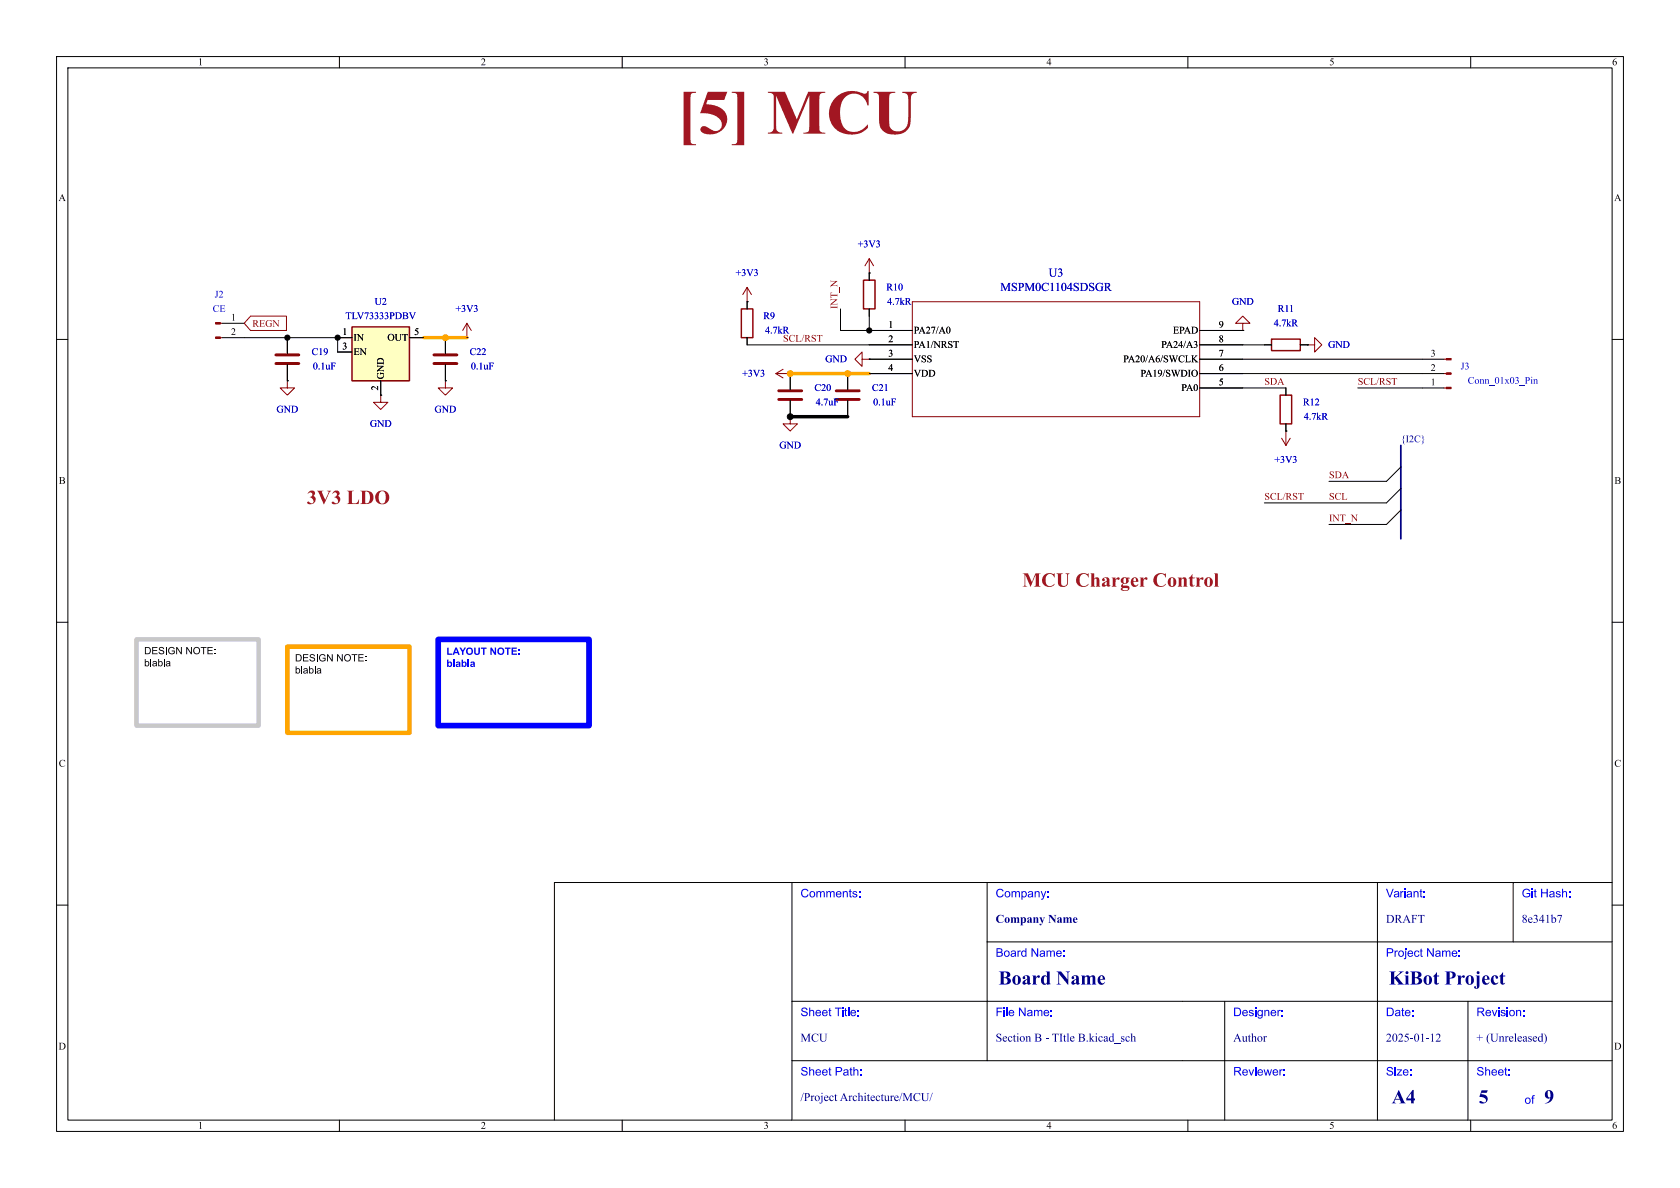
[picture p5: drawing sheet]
<svg xmlns="http://www.w3.org/2000/svg" width="297mm" height="210mm" viewBox="0 0 297 210" stroke-linecap="round" stroke-linejoin="round" font-family="sans-serif">
<g fill="none" stroke="#000" stroke-width=".18">
<path d="M10 10h277v190h-277zM12 12h273v186h-273zM60 10v2M110 10v2M160 10v2M210 10v2M260 10v2M10 60h2M285 60h2M10 110h2M285 110h2M140 156v42"/>
<path d="M174.5 156v31.5M243.5 156v42M267.5 156v10.5M285 156h-187v42M10 160h2M140 177h145M174.5 166.5h110.5M216.5 177v21M259.5 177v21M285 160h2M60 198v2M110 198v2"/>
<path d="M140 187.5h145M160 198v2M210 198v2M260 198v2"/>
</g>
<path d="M62.2 57.8h10.2v9.5h-10.2z" fill="#ffffc2"/>
<path d="M62.2 57.8h10.2v9.5h-10.2zM131.1 54.6h2v5.1h-2zM152.7 49.5h2v5.1h-2zM224.8 59.9h5.1v2.1h-5.1zM226.3 69.9h2v5h-2z" fill="none" stroke="#840000" stroke-width=".25"/>
<g fill="none" stroke="#000" stroke-width=".18">
<path d="M39.4 59.7h22.8M39.4 57.2h3.8M50.8 59.7v2.8M59.7 59.7v2.5h2.5M72.4 59.7h2.5M78.7 59.7v2.8M82.5 59.7h.1M132.1 53.3h.1M132.1 59.7v1.3h29.2M132.1 53.3v1.3M148.6 54.6v3.8h12.7M153.7 48.3h.1"/>
<path d="M153.7 48.3v1.2M153.7 54.6v3.8M212.1 58.4h7.6M219.7 58.4h.1M50.8 67.3h.1M50.8 64.5v2.8M67.3 69.9h.1M67.3 67.3v2.6M78.7 67.3h.1M78.7 64.5v2.8M139.7 73.7h.1M139.7 66h.1"/>
<path d="M139.7 66v2.8M139.7 70.9v2.8M149.9 66v2.8M149.9 70.9v2.8M153.7 63.5h.1M153.7 63.5h7.6M153.7 66h7.6M212.1 68.6h15.2v1.3M212.1 61h12.7M212.1 63.5h43.2M212.1 66h43.2M227.3 76.2h.1"/>
<path d="M227.3 74.9v1.3M229.9 61h1.2M231.1 61h.1M240 68.6h15.3M247.6 90.2l-2.5 2.5h-10.2M247.6 82.6l-2.5 2.5h-10.2M247.6 86.4l-2.5 2.5h-21.6"/>
</g>
<g fill="none" stroke="#840000" stroke-width=".18">
<path d="M39 57.2h.4M39 59.7h.4M44.3 55.9h6.3v2.5h-6.3l-1.1-1.2zM82.5 57.2l-.7 1.2M82.5 57.2l.8 1.2M82.5 57.2v2.5M132.1 50.8l-.8 1.3M132.1 50.8l.7 1.3M132.1 50.8v2.5M153.7 45.7l-.8 1.3M153.7 45.7l.7 1.3M153.7 45.7v2.6"/>
<path d="M161.3 53.3h50.8v20.4h-50.8zM219.7 57.2h1.3l-1.3-1.3-1.3 1.3h1.3v1.2M50.8 67.3v1.3h1.3l-1.3 1.3-1.3-1.3h1.3M67.3 69.9v1.2h1.3l-1.3 1.3-1.3-1.3h1.3M78.7 67.3v1.3h1.3l-1.3 1.3-1.2-1.3h1.2M137.2 66h2.5M137.2 66l1.2 .8M138.4 65.3l-1.2 .7M139.7 73.7v1.2h1.3l-1.3 1.3-1.3-1.3h1.3M152.4 63.5v-1.3l-1.3 1.3 1.3 1.3v-1.3h1.3M226.6 77.5l.7 1.2M227.3 76.2v2.5"/>
<path d="M228.1 77.5l-.8 1.2M231.1 61h1.3v-1.3l1.3 1.3-1.3 1.2v-1.2M255.3 68.6h.4M255.3 66h.4M255.3 63.5h.4"/>
</g>
<path d="M48.8 64.3h4M48.8 62.7h4M76.7 64.3h4.1M76.7 62.7h4.1M137.7 70.6h4M137.7 69.1h4M147.8 70.6h4.1M147.8 69.1h4.1" fill="none" stroke="#840000" stroke-width=".51"/>
<g fill="#840000" stroke="#840000" stroke-width=".18">
<path d="M255.7 68.5h.8v.2h-.8z"/>
<path d="M255.7 65.9h.8v.3h-.8z"/>
<path d="M255.7 63.4h.8v.2h-.8z"/>
<path d="M38.1 57h.9v.3h-.9z"/>
<path d="M38.1 59.6h.9v.2h-.9z"/>
</g>
<path d="M247.6 78.7v16.6" fill="none" stroke="#000084" stroke-width=".3"/>
<path d="M74.9 59.7h7.6M139.7 66h14" fill="none" stroke="#dc8e00" stroke-width=".61"/>
<path d="M139.7 73.7h10.2" fill="none" stroke="#000" stroke-width=".61"/>
<path d="M50.8 114.3h21.6v15.2h-21.6z" fill="none" stroke="#ffa500" stroke-width=".8"/>
<g fill="#000">
<path d="M52.3 117.8h.1v.4a.42 .42 0 0 1 .7 .4 .42 .42 0 0 1-.7 .3v.2h-.1v-.5h.1a.29 .29 0 0 0 .4 .3 .29 .29 0 0 0 .1-.5l-.3-.2-.2 .4h-.1zM52.3 115.6h.4a.64 .64 0 0 1 .6 .7 .64 .64 0 0 1-.6 .6h-.4v-.1h.4a.49 .49 0 0 0 .5-.5 .49 .49 0 0 0-.5-.5h-.2v1h-.2zM53.3 117.8h.1v1.3h-.1zM53.6 115.6h.9v.2h-.8v.4h.7v.1h-.7v.5h.8v.1h-.9zM53.7 118.2l.2-.1a.38 .38 0 0 1 .5 .1 .38 .38 0 0 1 0 .5v.4l-.1-.2-.5 .2-.2-.2v-.1l.5 .1 .1-.3-.6 .2a.48 .48 0 0 1 .6-.3l-.1-.3-.5 .2zM54.8 115.7h.6l.3 .2-.2 .1a.27 .27 0 0 0-.3-.3 .27 .27 0 0 0-.2 .4l.2 .1a.43 .43 0 0 1 .5 .5 .43 .43 0 0 1-.7 .2l-.3-.3 .2-.1a.33 .33 0 0 0 .3 .3 .33 .33 0 0 0 .3-.3l-.7-.3zM54.6 117.8h.2v.4a.42 .42 0 0 1 .6 .4 .42 .42 0 0 1-.6 .3v.2h-.2v-.5h.2a.29 .29 0 0 0 .4 .3 .29 .29 0 0 0 .1-.5l-.3-.2-.2 .4h-.2zM55.6 117.8h.2v1.3h-.2zM56 115.6h.1v1.3h-.1zM56.1 118.2l.1-.1a.4 .4 0 0 1 .5 .1 .4 .4 0 0 1 .1 .5v.4l-.2-.2-.4 .2-.2-.2v-.1l.5 .1 .1-.3-.6 .2a.48 .48 0 0 1 .6-.3l-.1-.3-.5 .2zM56.6 115.8l.6-.2 .3 .3 .1 .1h-.2a.49 .49 0 0 0-.7 0 .49 .49 0 0 0-.1 .7 .49 .49 0 0 0 .7 0l.1-.3h-.4v-.1h.6v.4a.69 .69 0 0 1-1 .1 .69 .69 0 0 1 0-1zM57.8 115.6h.2l.7 1v-1h.1v1.3h-.2l-.6-1v1h-.2z"/>
<path d="M59.6 115.6h.2l.6 1v-1h.2v1.3h-.2l-.6-1v1h-.2zM61 115.8a.63 .63 0 0 1 1 .1 .63 .63 0 0 1-.3 .9 .63 .63 0 0 1-.9-.5h.2a.47 .47 0 0 0 .7 .4 .47 .47 0 0 0 .1-.8l-.5-.1-.2 .2-.1 .3h-.2zM62.2 115.6h1v.2h-.4v1.1h-.2v-1.1h-.4zM63.3 115.6h1v.2h-.8v.4h.7v.1h-.7v.5h.8v.1h-1zM64.6 116h.1v.2h-.1zM64.6 116.7h.1v.2h-.1z"/>
</g>
<path d="M77.5 113h26.6v15.3h-26.6z" fill="none" stroke="#00f" stroke-width="1"/>
<g fill="#00f">
<path d="M79.1 114.5h.2v1h.7v.3h-.9z"/>
<path d="M80.5 114.5h.3l.5 1.3h-.3l-.1-.3h-.5l-.1 .3h-.3l.2-.5h.6l-.2-.5-.1 .5h-.3z"/>
<path d="M81.2 114.5h.3l.3 .5 .3-.5h.3l-.5 .7v.6h-.2v-.6z"/>
<path d="M82.6 114.6a.64 .64 0 0 1 1 .1 .64 .64 0 0 1-.4 1 .64 .64 0 0 1-.8-.6h.3a.39 .39 0 0 0 .5 .4 .39 .39 0 0 0 .1-.6l-.3-.2a.37 .37 0 0 0-.3 .4h-.3z"/>
<path d="M83.8 114.5h.3v.7a.27 .27 0 0 0 .2 .4 .27 .27 0 0 0 .3-.4v-.7h.2v.9a.51 .51 0 0 1-.5 .4 .51 .51 0 0 1-.5-.4z"/>
<path d="M85 114.5h1v.2h-.3v1.1h-.3v-1.1h-.4z"/>
<path d="M86.7 114.5h.2l.6 .8v-.8h.2v1.3h-.3l-.5-.9v.9h-.2z"/>
<path d="M88.1 114.6a.64 .64 0 0 1 1 .1 .64 .64 0 0 1-.3 1 .64 .64 0 0 1-.9-.6h.3a.39 .39 0 0 0 .5 .4 .39 .39 0 0 0 .2-.6l-.4-.2a.37 .37 0 0 0-.3 .4h-.3z"/>
<path d="M89.3 114.5h1v.2h-.4v1.1h-.3v-1.1h-.3z"/>
<path d="M90.4 114.5h1v.2h-.7v.3h.6v.2h-.6v.3h.7v.3h-1z"/>
<path d="M91.7 114.8h.2v.3h-.2z"/>
<path d="M91.7 115.5h.2v.3h-.2z"/>
<path d="M79 116.6h.3v.5a.42 .42 0 0 1 .5 0 .42 .42 0 0 1 0 .6 .42 .42 0 0 1-.5 .1v.1h-.3v-.5h.3v.2a.23 .23 0 0 0 .3 0 .23 .23 0 0 0 0-.3 .23 .23 0 0 0-.3-.1v.2h-.3z"/>
<path d="M80.1 116.6h.3v1.3h-.3z"/>
<path d="M80.7 117.1l.3-.2 .3 .1 .1 .9-.8-.1v-.2l.4 .1 .1-.2-.5 .1 .1-.2 .4-.1-.1-.2-.4 .1z"/>
<path d="M81.6 116.6h.3v.5a.42 .42 0 0 1 .5 0 .42 .42 0 0 1 0 .6 .42 .42 0 0 1-.6 .1v.1h-.2v-.5h.2l.1 .2a.23 .23 0 0 0 .3 0 .23 .23 0 0 0 0-.3 .23 .23 0 0 0-.3-.1l-.1 .2h-.2z"/>
<path d="M82.7 116.6h.2v1.3h-.2z"/>
<path d="M83.2 117.1l.4-.2 .3 .1 .1 .9-.8-.1-.1-.2 .5 .1 .1-.2-.6 .1 .2-.2 .4-.1-.1-.2-.4 .1z"/>
</g>
<path d="M24.1 113h21.6v15.3h-21.6z" fill="none" stroke="#c8c8c8" stroke-width=".8"/>
<g fill="#000">
<path d="M25.6 116.5h.2v.5a.42 .42 0 0 1 .6 .3 .42 .42 0 0 1-.7 .4v.1h-.1v-.5h.1a.29 .29 0 0 0 .4 .4 .29 .29 0 0 0 .1-.5l-.3-.2-.2 .3h-.1zM25.6 114.4h.5a.64 .64 0 0 1 .6 .6 .64 .64 0 0 1-.6 .7h-.5v-.2h.5a.49 .49 0 0 0 .4-.5 .49 .49 0 0 0-.4-.5h-.3v1h-.2zM26.6 116.5h.1v1.3h-.1zM26.9 114.4h.9v.1h-.7v.4h.7v.2h-.7v.4h.8v.2h-1zM27.1 116.9h.2a.38 .38 0 0 1 .4 .1 .38 .38 0 0 1 0 .4l.1 .4-.2-.1-.4 .1-.3-.2v-.1l.5 .1 .2-.3-.7 .2a.48 .48 0 0 1 .7-.3l-.2-.2-.4 .1zM28.2 114.5l.6-.1 .2 .3h-.2a.27 .27 0 0 0-.3-.3 .27 .27 0 0 0-.2 .4l.2 .1a.43 .43 0 0 1 .5 .6 .43 .43 0 0 1-.7 .1l-.3-.3 .2-.1a.33 .33 0 0 0 .3 .3 .33 .33 0 0 0 .3-.3l-.6-.3zM28 116.5h.1v.5a.42 .42 0 0 1 .7 .3 .42 .42 0 0 1-.7 .4v.1h-.1v-.5h.1a.29 .29 0 0 0 .4 .4 .29 .29 0 0 0 .1-.5l-.3-.2-.2 .3h-.1zM29 116.5h.1v1.3h-.1zM29.3 114.4h.2v1.3h-.2zM29.4 116.9h.1a.4 .4 0 0 1 .5 0 .4 .4 0 0 1 .1 .5v.4l-.1-.1-.5 .1-.2-.2v-.1l.5 .1 .1-.3-.6 .2a.48 .48 0 0 1 .6-.3l-.1-.2-.5 .1zM29.9 114.5l.6-.1 .3 .2 .1 .1-.2 .1a.49 .49 0 0 0-.7-.1 .49 .49 0 0 0 0 .7 .49 .49 0 0 0 .7 0v-.2h-.3v-.2h.5v.5a.69 .69 0 0 1-1 0 .69 .69 0 0 1 0-1zM31.1 114.4h.2l.7 1v-1h.1v1.3h-.1l-.7-1v1h-.2z"/>
<path d="M32.9 114.4h.2l.7 1v-1h.1v1.3h-.1l-.7-1v1h-.2zM34.3 114.5a.63 .63 0 0 1 1 .1 .63 .63 0 0 1-.3 1 .63 .63 0 0 1-.8-.6h.1a.47 .47 0 0 0 .7 .5 .47 .47 0 0 0 .1-.8l-.5-.2-.2 .2-.1 .3h-.1zM35.5 114.4h1v.1h-.4v1.2h-.2v-1.2h-.4zM36.7 114.4h.9v.1h-.8v.4h.8v.2h-.8v.4h.8v.2h-.9zM37.9 114.7h.2v.2h-.2zM37.9 115.5h.2v.2h-.2z"/>
</g>
<g fill="none" stroke="#000" stroke-width=".18">
<path d="M50.8 59.7v2.8M59.7 59.7h2.5M72.4 59.7h2.5M78.7 59.7v2.8M82.5 59.7h.1M132.1 53.3h.1M132.1 53.3v1.3M132.1 59.7v1.3M153.7 48.3h.1M153.7 58.4h7.6M153.7 48.3v1.2M153.7 54.6v1.3"/>
<path d="M212.1 58.4h7.6M219.7 58.4h.1M50.8 67.3h.1M50.8 64.5v2.8M59.7 62.2h2.5M67.3 69.9h.1M67.3 67.3v2.6M78.7 67.3h.1M78.7 64.5v2.8M139.7 73.7h.1M139.7 66h.1M139.7 66v2.8"/>
<path d="M139.7 70.9v2.8M149.9 66v2.8M149.9 70.9v2.8M153.7 63.5h.1M153.7 61h7.6M153.7 63.5h7.6M153.7 66h7.6M212.1 61h7.6M212.1 63.5h7.6M212.1 66h7.6M212.1 68.6h7.6M223.5 61h1.3"/>
<path d="M227.3 76.2h.1M227.3 68.6v1.3M227.3 74.9v1.3M229.9 61h1.2M231.1 61h.1"/>
</g>
<g fill="#000" stroke="#000" stroke-width=".18">
<circle cx="50.8" cy="59.7" r=".46"/>
<circle cx="59.7" cy="59.7" r=".46"/>
<circle cx="153.7" cy="58.4" r=".46"/>
<circle cx="139.7" cy="73.7" r=".52"/>
</g>
<g fill="#dc8e00" stroke="#dc8e00" stroke-width=".18">
<circle cx="78.7" cy="59.7" r=".52"/>
<circle cx="139.7" cy="66" r=".52"/>
<circle cx="149.9" cy="66" r=".52"/>
</g>
<text font-size="11.1" fill="#a21622" x="119.7" y="26.5">[5] MCU</text>
<g font-size="3.5" fill="#a21622">
<text x="54.2" y="89.5">3V3 LDO</text>
<text x="180.7" y="104.1">MCU ChargerControl</text>
</g>
<g font-size="3.5" fill="#00007f">
<text x="176.5" y="174.9">BoardName</text>
<text x="245.5" y="174.9">KiBotProject</text>
<text x="246" y="195.9">A4</text>
<text x="261.4" y="196">5</text>
<text x="273" y="196">9</text>
</g>
<g font-size="2.1" fill="#0000c2">
<text x="176.8" y="52">MSPM0C1104SDSGR</text>
<text x="185.4" y="49.4">U3</text>
</g>
<g font-size="2.1" fill="#00f">
<text x="141.5" y="159.2">Comments:</text>
<text x="176" y="159.2">Company:</text>
<text x="245" y="159.2">Variant:</text>
<text x="269" y="159.2">Git Hash:</text>
<text x="176" y="169.7">Board Name:</text>
<text x="245" y="169.7">Project Name:</text>
<text x="141.5" y="180.2">Sheet Title:</text>
<text x="176" y="180.2">File Name:</text>
<text x="218" y="180.2">Designer:</text>
<text x="245" y="180.2">Date:</text>
<text x="261" y="180.2">Revision:</text>
<text x="141.5" y="190.7">Sheet Path:</text>
<text x="218" y="190.7">Reviewer:</text>
<text x="245" y="190.7">Size:</text>
<text x="261" y="190.7">Sheet:</text>
<text x="269.5" y="195.7">of</text>
</g>
<g font-size="2.1" fill="#00007f">
<text x="176" y="163.7">CompanyName</text>
<text x="245" y="163.7">DRAFT</text>
<text x="269" y="163.7">8e341b7</text>
<text x="141.5" y="184.7">MCU</text>
<text x="176" y="184.7">SectionB - TItle B.kicad_sch</text>
<text x="218" y="184.7">Author</text>
<text x="245" y="184.7">2025-01-12</text>
<text x="261" y="184.7">+ (Unreleased)</text>
<text x="141.5" y="195.2">/ProjectArchitecture/MCU/</text>
</g>
<g font-size="1.8">
<text x="35" y="12">1</text>
<text x="85" y="12">2</text>
<text x="135" y="12">3</text>
<text x="185" y="12">4</text>
<text x="235" y="12">5</text>
<text x="285" y="12">6</text>
<text x="10.3" y="36">A</text>
<text x="285.3" y="36">A</text>
<text x="40.8" y="56.9">1</text>
<text x="40.8" y="59.4">2</text>
<text x="60.5" y="59.4">1</text>
<text x="73.2" y="59.4">5</text>
<text x="157" y="58.2">1</text>
<text x="161.5" y="59.4">PA27/A0</text>
<text x="207.4" y="59.4">EPAD</text>
<text x="215.5" y="58.2">9</text>
<text x="60.5" y="62">3</text>
<text x="62.5" y="60.7">IN</text>
<text x="62.5" y="63.2">EN</text>
<text x="68.5" y="60.7">OUT</text>
<text x="157" y="60.7">2</text>
<text x="157" y="63.2">3</text>
<text x="157" y="65.8">4</text>
<text x="161.5" y="61.9">PA1/NRST</text>
<text x="161.5" y="64.5">VSS</text>
<text x="198.6" y="64.5">PA20/A6/SWCLK</text>
<text x="205.3" y="61.9">PA24/A3</text>
<text x="215.5" y="60.7">8</text>
<text x="215.5" y="63.2">7</text>
<text x="215.5" y="65.8">6</text>
<text x="252.9" y="65.8">2</text>
<text x="252.9" y="63.2">3</text>
<text x="67.1" y="69" transform="rotate(-90 67.1 69)">2</text>
<text x="68.3" y="67.1" transform="rotate(-90 68.3 67.1)">GND</text>
<text x="161.5" y="67">VDD</text>
<text x="201.6" y="67">PA19/SWDIO</text>
<text x="208.8" y="69.6">PA0</text>
<text x="215.5" y="68.3">5</text>
<text x="252.9" y="68.3">1</text>
<text x="10.4" y="86">B</text>
<text x="285.4" y="86">B</text>
<text x="10.4" y="136">C</text>
<text x="285.4" y="136">C</text>
<text x="10.3" y="186">D</text>
<text x="285.3" y="186">D</text>
<text x="35" y="200">1</text>
<text x="85" y="200">2</text>
<text x="135" y="200">3</text>
<text x="185" y="200">4</text>
<text x="235" y="200">5</text>
<text x="285" y="200">6</text>
</g>
<g font-size="1.8" fill="#0000c2">
<text x="151.6" y="44.2">+3V3</text>
<text x="37.9" y="53.1">J2</text>
<text x="130" y="49.2">+3V3</text>
<text x="156.7" y="51.8">R10</text>
<text x="37.6" y="55.6">CE</text>
<text x="61.1" y="56.9">TLV73333PDBV</text>
<text x="66.2" y="54.3">U2</text>
<text x="80.5" y="55.6">+3V3</text>
<text x="134.9" y="56.9">R9</text>
<text x="135.2" y="59.4">4.7kR</text>
<text x="156.8" y="54.3">4.7kR</text>
<text x="217.8" y="54.3">GND</text>
<text x="225.2" y="58.1">4.7kR</text>
<text x="225.9" y="55.6">R11</text>
<text x="55.1" y="63.2">C19</text>
<text x="55.3" y="65.8">0.1uF</text>
<text x="83" y="63.2">C22</text>
<text x="83.2" y="65.8">0.1uF</text>
<text x="145.9" y="64.5">GND</text>
<text x="234.8" y="61.9">GND</text>
<text x="258.2" y="65.8">J3</text>
<text x="131.2" y="67">+3V3</text>
<text x="144" y="69.6">C20</text>
<text x="154.1" y="69.6">C21</text>
<text x="259.5" y="68.3">Conn_01x03_Pin</text>
<text x="48.9" y="73.4">GND</text>
<text x="65.4" y="75.9">GND</text>
<text x="76.8" y="73.4">GND</text>
<text x="144.2" y="72.1">4.7uF</text>
<text x="154.4" y="72.1">0.1uF</text>
<text x="230.3" y="72.1">R12</text>
<text x="230.5" y="74.6">4.7kR</text>
<text x="137.8" y="79.7">GND</text>
<text x="225.3" y="82.3">+3V3</text>
</g>
<g font-size="1.8" fill="#840000">
<text x="44.6" y="58.2">REGN</text>
<text x="148.2" y="54.6" transform="rotate(-90 148.2 54.6)">INT_N</text>
<text x="138.4" y="60.6">SCL/RST</text>
<text x="223.5" y="68.2">SDA</text>
<text x="240" y="68.2">SCL/RST</text>
<text x="223.5" y="88.6">SCL/RST</text>
<text x="234.9" y="84.7">SDA</text>
<text x="234.9" y="88.6">SCL</text>
<text x="234.9" y="92.4">INT_N</text>
</g>
<text font-size="1.8" fill="#000084" x="247.6" y="78.4">{I2C}</text>
</svg>
